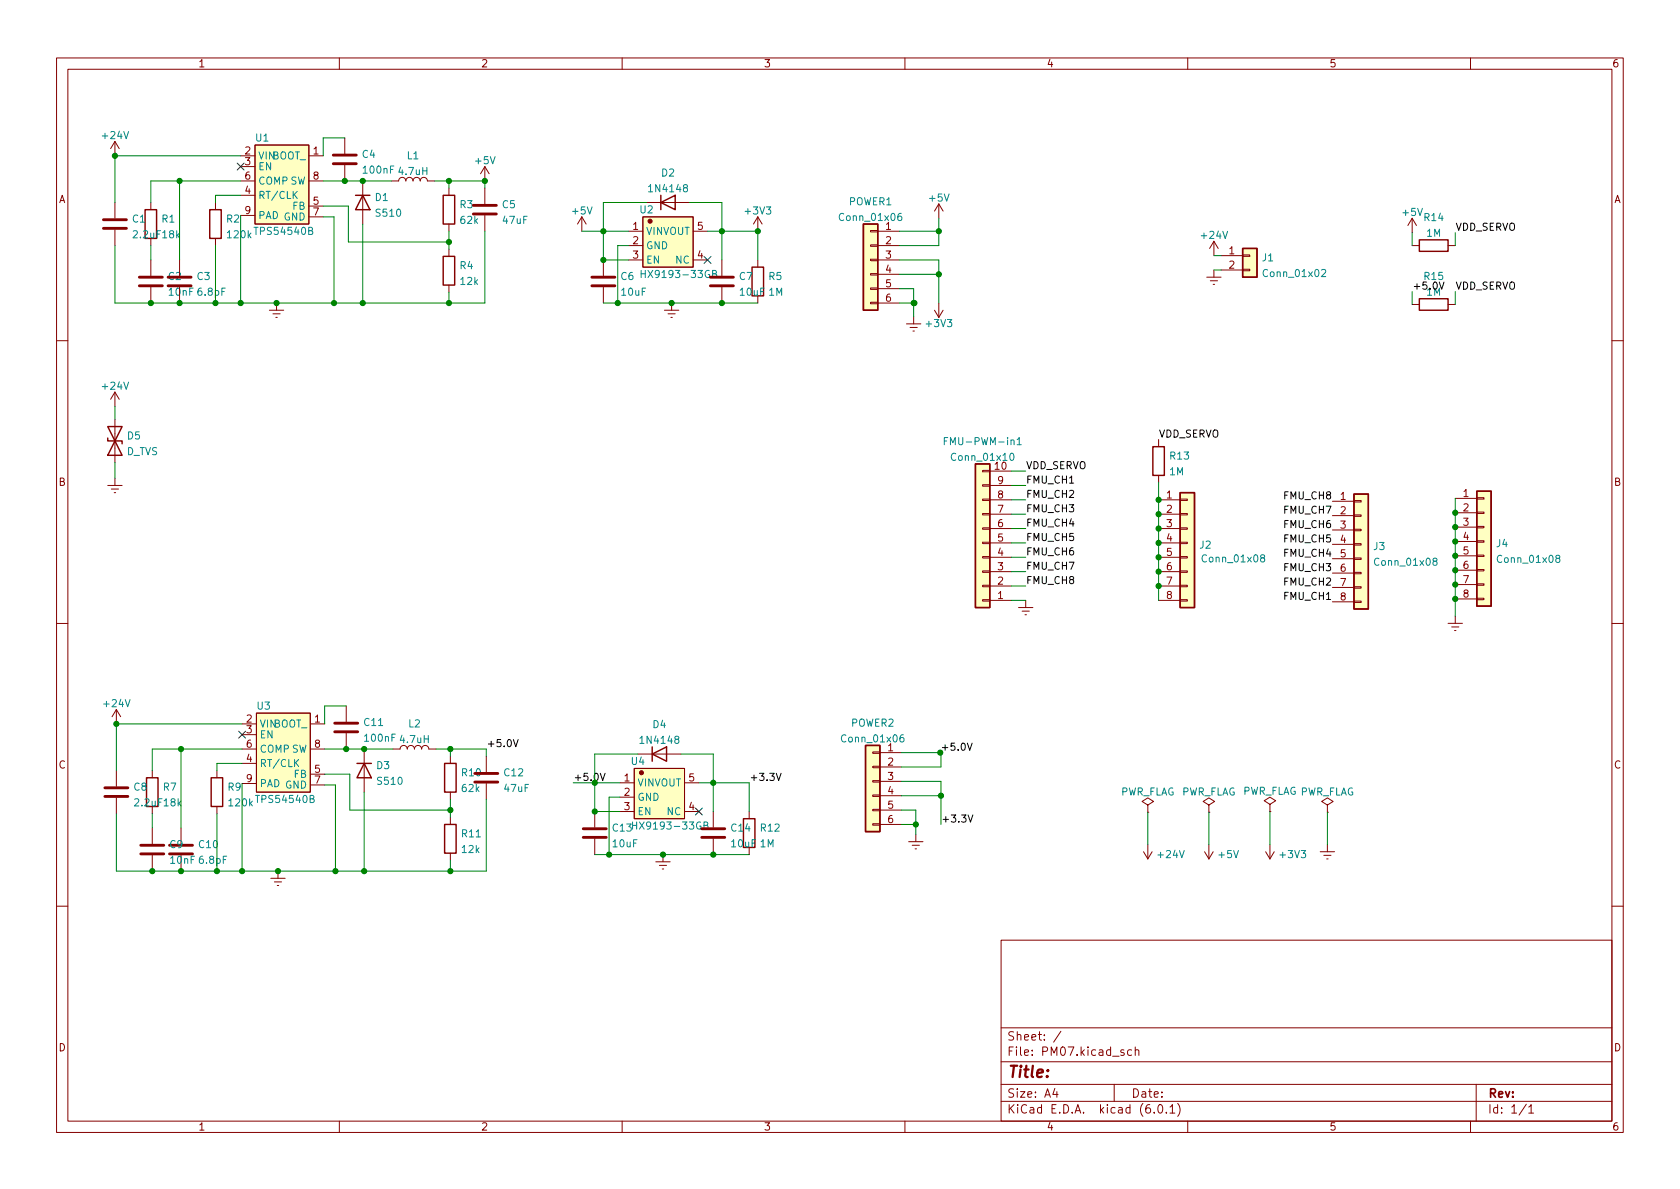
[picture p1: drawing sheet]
<svg xmlns="http://www.w3.org/2000/svg" width="297mm" height="210mm" viewBox="0 0 297 210" stroke-linecap="round" stroke-linejoin="round" font-family="sans-serif">
<g fill="none" stroke="#840000" stroke-width=".18">
<path d="M10 10.2h277v190.1h-277zM12 12.2h273v186.1h-273zM60 10.2v2M110 10.2v2M160 10.2v2M210 10.2v2M260 10.2v2M20.3 25v2.6M20.3 35.8v2.8M20.3 25l-.7 1.3M20.3 25l.8 1.3M26.7 35.8v1.3"/>
<path d="M38.1 35.8v1.3M42.5 32h2.6M42.5 27.6h2.6M42.5 29.5h2.6M42.5 34.5h2.6M42.5 38.1h2.6M45.1 25.6h9.5v14h-9.5zM54.6 32h2.5M54.6 27.6h2.5M54.6 36.4h2.5M54.6 38.3h2.5M61 24.4v2.8"/>
<path d="M61 29.2v2.8M64.1 32v7.6M69.2 32h1.3a.64 .64 0 0 1 .6-.6 .64 .64 0 0 1 .7 .6 .64 .64 0 0 1 .6-.6 .64 .64 0 0 1 .6 .6 .64 .64 0 0 1 .7-.6 .64 .64 0 0 1 .6 .6 .64 .64 0 0 1 .6-.6 .64 .64 0 0 1 .7 .6h1.2M79.4 33.3v1.2M79.4 39.6v1.3M85.7 29.5l-.7 1.2M85.7 29.5v2.5M85.7 33.3v2.8M85.7 38.1v2.8M85.7 29.5l.8 1.2M102.9 38.3l-.8 1.3M102.9 38.3v2.6"/>
<path d="M102.9 38.3l.7 1.3M113.7 38.3h8.9v8.9h-8.9zM114.3 35.8h7.6M134 38.3v2.6M134 38.3l-.8 1.3M134 38.3l.7 1.3M166 36.1l-.8 1.2M166 36.1v2.5M166 36.1l.8 1.2M249.7 38.6l-.8 1.3M249.7 38.6v2.5M249.7 38.6l.7 1.3"/>
<path d="M20.3 40.6v2.8M26.7 42.2v1.2M26.7 46v2.8M26.7 50.8v2.8M31.7 46v2.8M31.7 50.8v2.8M38.1 42.2v1.2M47.6 54.9h2.6M48.3 55.5h1.2M48.8 56.1h.2M48.9 53.6v1.3M79.4 44.1v1.2"/>
<path d="M79.4 50.4v1.3M106.7 46v2.8M106.7 50.8v2.8M111.1 40.9h2.6M111.1 43.4h2.6M111.1 46h2.6M117.5 54.9h2.5M118.1 55.5h1.3M118.6 56.1h.3M118.7 53.6v1.3M122.6 40.9h2.5M122.6 46h2.5"/>
<path d="M127.6 46v2.8M127.6 50.8v2.8M134 46v1.2M134 52.3v1.3M153.9 53.5h1.3v.2h-1.3zM153.9 50.9h1.3v.3h-1.3zM153.9 48.4h1.3v.2h-1.3zM153.9 45.8h1.3v.3h-1.3zM153.9 43.3h1.3v.3h-1.3zM153.9 40.8h1.3v.2h-1.3zM155.2 40.9h3.8M155.2 43.4h3.8"/>
<path d="M155.2 46h3.8M155.2 48.5h3.8M155.2 51h3.8M155.2 53.6h3.8M160.3 57.3h2.5M160.9 57.9h1.3M161.4 58.5h.3M161.5 56v1.3M165.2 54.9l.8 1.2M166 53.6v2.5M166.8 54.9l-.8 1.2M213.4 49h2.5"/>
<path d="M214 49.7h1.3M214.5 50.3h.3M214.6 42.7l-.7 1.2M214.6 42.7v2.5M214.6 47.7v1.3M214.6 42.7l.8 1.2M215.9 45.2h3.8M215.9 47.7h3.8M219.7 47.6h1.3v.3h-1.3zM219.7 45.1h1.3v.2h-1.3zM249.7 53.8h1.3M249.7 43.4h1.3"/>
<path d="M256 53.8h1.3M256 43.4h1.3M10 60.2h2M20.3 69.3v2.6M20.3 74.2v7.6M20.3 69.3l-.7 1.3M20.3 69.3l.8 1.3M204.9 77.7v1.3M285 60.2h2M19 85.8h2.6M19.7 86.5h1.3M20.2 87.1h.2"/>
<path d="M20.3 84.6v1.2M173.7 83.2h1.3v.2h-1.3zM173.7 85.7h1.3v.3h-1.3zM173.7 88.3h1.3v.2h-1.3zM173.7 90.8h1.3v.3h-1.3zM173.7 93.3h1.3v.3h-1.3zM173.7 95.9h1.3v.2h-1.3zM173.7 98.4h1.3v.3h-1.3zM175 85.8h3.8M175 83.3h3.8M175 98.5h3.8M175 96h3.8"/>
<path d="M175 93.5h3.8M175 90.9h3.8M175 88.4h3.8M204.9 98.5h3.8M204.9 96h3.8M204.9 93.5h3.8M204.9 90.9h3.8M204.9 88.4h3.8M204.9 84.1v1.2M208.7 98.4h1.2v.3h-1.2zM208.7 95.9h1.2v.2h-1.2zM208.7 93.3h1.2v.3h-1.2z"/>
<path d="M208.7 90.8h1.2v.3h-1.2zM208.7 88.3h1.2v.2h-1.2zM235.6 88.6h3.8M235.6 91.2h3.8M235.6 93.7h3.8M235.6 96.3h3.8M235.6 98.8h3.8M239.4 98.7h1.3v.2h-1.3zM239.4 96.1h1.3v.3h-1.3zM239.4 93.6h1.3v.2h-1.3zM239.4 91.1h1.3v.2h-1.3zM239.4 88.5h1.3v.3h-1.3z"/>
<path d="M257.3 88.1h3.8M257.3 90.7h3.8M257.3 93.2h3.8M257.3 95.8h3.8M257.3 98.3h3.8M261.1 98.2h1.3v.2h-1.3zM261.1 95.6h1.3v.3h-1.3zM261.1 93.1h1.3v.2h-1.3zM261.1 90.5h1.3v.3h-1.3zM261.1 88h1.3v.3h-1.3zM10 110.2h2M173.7 101h1.3v.2h-1.3z"/>
<path d="M173.7 103.5h1.3v.3h-1.3zM173.7 106h1.3v.3h-1.3zM175 106.2h3.8M175 103.6h3.8M175 101.1h3.8M180.1 107.4h2.5M180.7 108.1h1.3M181.2 108.7h.3M181.4 106.2v1.2M204.9 106.2h3.8M204.9 103.6h3.8M204.9 101.1h3.8"/>
<path d="M208.7 106h1.2v.3h-1.2zM208.7 103.5h1.2v.3h-1.2zM208.7 101h1.2v.2h-1.2zM235.6 101.3h3.8M235.6 103.9h3.8M235.6 106.4h3.8M239.4 106.3h1.3v.2h-1.3zM239.4 103.8h1.3v.2h-1.3zM239.4 101.2h1.3v.3h-1.3zM256 110.2h2.6M256.7 110.9h1.2M257.2 111.5h.2"/>
<path d="M257.3 109v1.2M257.3 100.8h3.8M257.3 103.4h3.8M257.3 105.9h3.8M261.1 105.8h1.3v.2h-1.3zM261.1 103.2h1.3v.3h-1.3zM261.1 100.7h1.3v.3h-1.3zM285 110.2h2M20.6 125.5v2.5M20.6 136.3v2.8M20.6 125.5l-.8 1.2M20.6 125.5l.7 1.2"/>
<path d="M26.9 136.3v1.2M38.4 136.3v1.2M42.8 132.5h2.5M42.8 128h2.5M42.8 129.9h2.5M42.8 135h2.5M42.8 138.6h2.5M45.3 126.1h9.6v14h-9.6zM54.9 132.5h2.5M54.9 128h2.5M54.9 136.9h2.5M54.9 138.8h2.5"/>
<path d="M61.2 124.8v2.8M61.2 129.7v2.8M64.4 132.5v7.6M69.5 132.5h1.2a.64 .64 0 0 1 .7-.7 .64 .64 0 0 1 .6 .7 .64 .64 0 0 1 .6-.7 .64 .64 0 0 1 .7 .7 .64 .64 0 0 1 .6-.7 .64 .64 0 0 1 .6 .7 .64 .64 0 0 1 .7-.7 .64 .64 0 0 1 .6 .7h1.3M79.6 133.7v1.3M86 133.7v2.8M86 138.6v2.7M109.6 138.4h2.5M112.1 135.9h8.9v8.9h-8.9zM112.8 133.3h7.6M121 138.4h2.6M154.3 138h1.3v.3h-1.3z"/>
<path d="M154.3 135.5h1.3v.3h-1.3zM154.3 133h1.3v.2h-1.3zM155.6 133.1h3.8M155.6 135.6h3.8M155.6 138.2h3.8M20.6 141.1v2.8M26.9 142.6v1.3M26.9 146.4v2.8M26.9 151.3v2.7M32 146.4v2.8M32 151.3v2.7M38.4 142.6v1.3"/>
<path d="M47.9 155.3h2.5M48.5 156h1.3M49 156.6h.3M49.1 154v1.3M79.6 140.1v1.2M79.6 144.5v1.3M79.6 150.9v1.2M105.2 143.5v2.8M105.2 148.3v2.8M109.6 141h2.5M109.6 143.5h2.5M116 152.4h2.5"/>
<path d="M116.6 153h1.3M117.1 153.7h.2M117.2 151.1v1.3M121 143.5h2.6M126.1 143.5v2.8M126.1 148.3v2.8M132.5 143.5v1.3M132.5 149.9v1.2M154.3 145.7h1.3v.2h-1.3zM154.3 143.1h1.3v.3h-1.3zM154.3 140.6h1.3v.2h-1.3zM155.6 140.7h3.8"/>
<path d="M155.6 143.3h3.8M155.6 145.8h3.8M160.7 148.8h2.5M161.3 149.5h1.3M161.8 150.1h.3M161.9 147.6v1.2M202.2 150.6l.7 1.3M202.9 142.4l1.1-.7-1.1-.6-1 .6 1 .7v1.2M202.9 143.6h.1M202.9 149.3v2.6M203.7 150.6l-.8 1.3M213 150.6l.7 1.3"/>
<path d="M213.7 142.4l1.1-.7-1.1-.6-1 .6 1 .7v1.2M213.7 143.6h.1M213.7 149.3v2.6M214.5 150.6l-.8 1.3M223.8 150.6l.7 1.3M224.5 142.2l1.1-.6-1.1-.6-1 .6 1 .6v1.3M224.5 143.5h.1M224.5 149.3v2.6M225.3 150.6l-.8 1.3M233.4 150.6h2.6M234.1 151.3h1.2M234.6 151.9h.2"/>
<path d="M234.7 142.4l1-.7-1-.6-1 .6 1 .7v1.2M234.7 143.6h.1M234.7 149.3v1.3M10 160.2h2M177 166.3h108v32h-108zM285 160.2h2M60 198.3v2M110 198.3v2M160 198.3v2M177 194.8h108M177 191.8h108M177 187.8h108"/>
<path d="M177 181.8h108M186.5 192.5l-.4 1h1M186.9 193v1M187.6 182.4l-1.3 1.9M197 191.8v3M198.7 185.7l-.3-.1-.3 .2 .1 .3 .5 .1v.4h-.6M200.1 185.7l-.5-.1-.2 .3v.4l.1 .3h.6M200.7 185.8l.2-.2 .4 .1 .1 .9M200.7 185.1v1.5M204.1 196.7v.1M204.9 195.4l.2-.1a.81 .81 0 0 1 .6 .7 .81 .81 0 0 1-.3 .8h-.2a.81 .81 0 0 1-.6-.6 .81 .81 0 0 1 .3-.8zM206.2 196.7v.1"/>
<path d="M206.9 195.8l.4-.5v1.5M206.9 196.8h.8M208.2 195.1a1.72 1.72 0 0 1 0 2.3M210 198.3v2M260 198.3v2M261 191.8v6.5M269.9 195.3l-1.3 1.9M270.3 195.8l.4-.5v1.5M270.3 196.8h.9"/>
</g>
<g fill="none" stroke="#840000" stroke-width=".25">
<path d="M25.7 37.1h2v5.1h-2zM37.1 37.1h2v5.1h-2zM62.9 34.5h2.5M64.1 34.5l1.3 2.6h-2.5zM78.4 34.5h2v5.1h-2zM116.8 35.8l2.6-1.3v2.6zM116.8 34.5v2.6M152.7 39.6h2.5v15.3h-2.5zM78.4 45.3h2v5.1h-2zM133 47.2h2v5.1h-2zM219.7 43.9h2.5v5.1h-2.5zM251 52.8h5v2.1h-5z"/>
<path d="M251 42.4h5v2h-5zM19 77.5v.5h2.6v.5M19 75.4h2.6l-2.6 5.1h2.6zM203.8 79h2.1v5.1h-2.1zM172.5 82h2.5v25.4h-2.5zM208.7 87.1h2.5v20.3h-2.5zM239.4 87.4h2.5v20.3h-2.5zM261.1 86.9h2.6v20.3h-2.6zM25.9 137.5h2v5.1h-2zM37.3 137.5h2.1v5.1h-2.1zM63.1 135h2.6M64.4 135l1.3 2.5h-2.6z"/>
<path d="M78.6 135h2v5.1h-2zM115.3 133.3l2.6-1.2v2.5zM115.3 132.1v2.5M153 131.8h2.6v15.3h-2.6zM78.6 145.8h2v5.1h-2zM131.4 144.8h2.1v5.1h-2.1z"/>
</g>
<g fill="none" stroke="#840000" stroke-width=".51">
<path d="M18.3 38.9h4.1M58.9 29h4.1M58.9 27.4h4.1M83.7 37.8h4.1M83.7 36.3h4.1M18.3 40.4h4.1M24.6 50.5h4.1M24.6 49h4.1M29.7 50.5h4.1M29.7 49h4.1M104.6 50.5h4.1M104.6 49h4.1"/>
<path d="M125.6 50.5h4.1M125.6 49h4.1M18.5 139.3h4.1M59.2 129.4h4M59.2 127.9h4M83.9 138.3h4.1M83.9 136.8h4.1M18.5 140.8h4.1M24.9 151h4.1M24.9 149.5h4.1M30 151h4M30 149.5h4"/>
<path d="M103.1 148.1h4.1M103.1 146.6h4.1M124.1 148.1h4M124.1 146.6h4"/>
</g>
<g fill="#ffffc2" stroke="#ffffc2" stroke-width=".18">
<path d="M113.7 38.3h8.9v8.9h-8.9z"/>
<path d="M45.1 25.6h9.5v14h-9.5z"/>
<path d="M45.3 126.1h9.6v14h-9.6z"/>
<path d="M112.1 135.9h8.9v8.9h-8.9z"/>
<path d="M172.5 82h2.5v25.4h-2.5z"/>
<path d="M153 131.8h2.6v15.3h-2.6z"/>
<path d="M152.7 39.6h2.5v15.3h-2.5z"/>
<path d="M239.4 87.4h2.5v20.3h-2.5z"/>
<path d="M208.7 87.1h2.5v20.3h-2.5z"/>
<path d="M219.7 43.9h2.5v5.1h-2.5z"/>
<path d="M261.1 86.9h2.6v20.3h-2.6z"/>
</g>
<g fill="#840000" stroke="#840000" stroke-width=".18">
<circle cx="114.9" cy="39.1" r=".36"/>
<circle cx="113.4" cy="136.6" r=".36"/>
</g>
<g fill="none" stroke="#008484" stroke-width=".18">
<path d="M52 34.4l.6 .7M52.6 33.8l-.8 .8M159.3 37.7l-.3 .1a.85 .85 0 0 0 0 1.2l.4-.1 .1-.4-.3-.3h-.2l-.3 .3M113.4 47.8v1.3M113.4 48.4h.7M126 48.4h.5l.2-.2-.1-.3-.6-.1v1.3h.5l.2-.1v-.3l-.3-.3M233.7 47.8l.5-.2 .2 .4-.8 .9h.8M167 78h.4M167.6 77.4h-.6v1.2M179.8 77.7l.4-.3v1.2M179.8 78.6h.8M178.7 80.2l.1-.1a.68 .68 0 0 1 .5 .7 .68 .68 0 0 1-.5 .6 .84 .84 0 0 1-.1-1.2z"/>
<path d="M223.1 98.6l-.2-.2v-.2l.2-.1 .4 .1 .1 .1-.1 .2-.5 .2-.1 .2v.2l.2 .3 .4-.1 .1-.2v-.2l-.2-.3M253.6 99.2l-.2-.2v-.2l.2-.1 .4 .1 .1 .1-.1 .2-.5 .2-.1 .2v.2l.2 .3h.2l.3-.3v-.2l-.3-.3M275.3 98.7l-.2-.2v-.2l.2-.1 .4 .1 .1 .1-.1 .2-.5 .2-.1 .2v.2l.2 .3 .4-.1 .1-.2-.1-.3-.1-.2M52.3 134.8l.5 .8M52.8 134.3l-.7 .7M159.7 129.9l-.3 .1a.85 .85 0 0 0 0 1.2l.4-.1v-.4l-.2-.3h-.2l-.3 .3M124.5 146l.5-.1 .1-.2v-.2l-.6-.2v1.3h.5l.1-.1 .1-.3-.3-.2"/>
</g>
<path d="M254.5 49.9l.4 1.2 .4-1.2M90.8 130.8l.4 1.2 .4-1.2M106.1 136.7l.5 1.3 .4-1.3M137.3 136.7l.4 1.3 .4-1.3M171 131.4l.5 1.3 .4-1.3M171.2 144.1l.4 1.3 .4-1.3" fill="none" stroke="#000" stroke-width=".18"/>
<g fill="none" stroke="#008400" stroke-width=".18">
<path d="M31.7 32v14M42.5 32h-15.8v3.8M42.5 27.6h-22.2v8.2M42.5 38.1v15.5M42.5 34.5h-4.4v1.3M57.1 32h12.1M57.1 36.4h4.5v6.4h17.8M57.1 38.3h2v15.3M61 24.4h-3.9v3.2M64.1 39.6v14M76.8 32h8.9v1.3M79.4 32v1.3"/>
<path d="M114.3 35.8h-7.6v10.2h4.4M121.9 35.8h5.7v10.2M166 38.6v4.8h-7M26.7 43.4v2.6M38.1 43.4v10.2M79.4 40.9v3.2M79.4 51.7v1.9M85.7 40.9v12.7h-65.4v-10.2M102.9 40.9h8.2M106.7 53.6h27.3M111.1 43.4h-1.9v10.2M125.1 40.9h8.9v5.1"/>
<path d="M159 53.6h2.7M159 46h7v7.6M159 40.9h7M159 51h2.5v5M159 48.5h7M214.6 45.2h1.3M214.6 47.7h1.3M249.7 41.1v2.3M249.7 51.6v2.2M257.3 41.1v2.3M257.3 51.6v2.2M20.3 71.9v2.3"/>
<path d="M20.3 81.8v2.8M178.8 93.5h2.6M178.8 96h2.6M178.8 98.5h2.6M178.8 90.9h2.6M178.8 88.4h2.6M178.8 85.8h2.6M178.8 83.3h2.6M204.9 85.3v20.9M257.3 88.1v20.9M178.8 101.1h2.6M178.8 103.6h2.6"/>
<path d="M178.8 106.2h2.6M32 132.5v13.9M42.8 132.5h-15.9v3.8M42.8 138.6v15.4M42.8 135h-4.4v1.3M42.8 128h-22.2v8.3M57.4 132.5h12.1M57.4 136.9h4.4v6.4h17.8M57.4 138.8h1.9v15.2M61.2 124.8h-3.8v3.2M77.1 132.5h8.9v1.2M79.6 132.5v1.2"/>
<path d="M101.3 138.4h8.3M112.8 133.3h-7.6v10.2h4.4M120.4 133.3h5.7v10.2M123.6 138.4h8.9v5.1M159.4 138.2h7v7.6M159.4 133.1h6.8M166.4 133.1v2.5h-7M26.9 143.9v2.5M38.4 143.9v10.1M64.4 140.1v13.9M79.6 141.3v3.2M79.6 152.1v1.9"/>
<path d="M86 141.3v12.7h-65.4v-10.1M105.2 151.1h27.3M109.6 141h-1.9v10.1M159.4 145.8h2.5M159.4 143.3h2.5v4.3M159.4 140.7h7M202.9 143.6v5.7M213.7 143.6v5.7M224.5 143.5v5.8M234.7 143.6v5.7"/>
</g>
<path d="M41.9 28.8l1.3 1.3M43.2 28.8l-1.3 1.3M124.5 45.4l1.2 1.2M125.7 45.4l-1.2 1.2M42.2 129.3l1.2 1.2M43.4 129.3l-1.2 1.2M123 142.9l1.2 1.2M124.2 142.9l-1.2 1.2" fill="none" stroke="#000084" stroke-width=".18"/>
<g fill="#008400" stroke="#008400" stroke-width=".18">
<circle cx="48.9" cy="53.6" r=".46"/>
<circle cx="31.7" cy="53.6" r=".46"/>
<circle cx="26.7" cy="53.6" r=".46"/>
<circle cx="20.3" cy="27.6" r=".46"/>
<circle cx="31.7" cy="32" r=".46"/>
<circle cx="42.5" cy="53.6" r=".46"/>
<circle cx="59.1" cy="53.6" r=".46"/>
<circle cx="38.1" cy="53.6" r=".46"/>
<circle cx="61" cy="32" r=".46"/>
<circle cx="20.6" cy="128" r=".46"/>
<circle cx="32" cy="154" r=".46"/>
<circle cx="38.4" cy="154" r=".46"/>
<circle cx="26.9" cy="154" r=".46"/>
<circle cx="32" cy="132.5" r=".46"/>
<circle cx="79.6" cy="154" r=".46"/>
<circle cx="107.7" cy="151.1" r=".46"/>
<circle cx="105.2" cy="143.5" r=".46"/>
<circle cx="126.1" cy="151.1" r=".46"/>
<circle cx="105.2" cy="138.4" r=".46"/>
<circle cx="79.6" cy="132.5" r=".46"/>
<circle cx="79.6" cy="143.3" r=".46"/>
<circle cx="79.4" cy="53.6" r=".46"/>
<circle cx="79.4" cy="42.8" r=".46"/>
<circle cx="79.4" cy="32" r=".46"/>
<circle cx="85.7" cy="32" r=".46"/>
<circle cx="64.1" cy="53.6" r=".46"/>
<circle cx="64.1" cy="32" r=".46"/>
<circle cx="49.1" cy="154" r=".46"/>
<circle cx="42.8" cy="154" r=".46"/>
<circle cx="64.4" cy="132.5" r=".46"/>
<circle cx="61.2" cy="132.5" r=".46"/>
<circle cx="64.4" cy="154" r=".46"/>
<circle cx="59.3" cy="154" r=".46"/>
<circle cx="161.9" cy="145.8" r=".46"/>
<circle cx="126.1" cy="138.4" r=".46"/>
<circle cx="117.2" cy="151.1" r=".46"/>
<circle cx="166" cy="40.9" r=".46"/>
<circle cx="166" cy="48.5" r=".46"/>
<circle cx="161.5" cy="53.6" r=".46"/>
<circle cx="161.7" cy="53.6" r=".46"/>
<circle cx="166.2" cy="133.1" r=".46"/>
<circle cx="166.4" cy="140.7" r=".46"/>
<circle cx="257.3" cy="103.4" r=".46"/>
<circle cx="257.3" cy="100.8" r=".46"/>
<circle cx="257.3" cy="98.3" r=".46"/>
<circle cx="204.9" cy="103.6" r=".46"/>
<circle cx="204.9" cy="101.1" r=".46"/>
<circle cx="257.3" cy="105.9" r=".46"/>
<circle cx="109.2" cy="53.6" r=".46"/>
<circle cx="118.7" cy="53.6" r=".46"/>
<circle cx="127.6" cy="40.9" r=".46"/>
<circle cx="127.6" cy="53.6" r=".46"/>
<circle cx="106.7" cy="40.9" r=".46"/>
<circle cx="106.7" cy="46" r=".46"/>
<circle cx="134" cy="40.9" r=".46"/>
<circle cx="204.9" cy="93.5" r=".46"/>
<circle cx="204.9" cy="96" r=".46"/>
<circle cx="204.9" cy="98.5" r=".46"/>
<circle cx="257.3" cy="95.8" r=".46"/>
<circle cx="257.3" cy="90.7" r=".46"/>
<circle cx="257.3" cy="93.2" r=".46"/>
<circle cx="204.9" cy="88.4" r=".46"/>
<circle cx="204.9" cy="90.9" r=".46"/>
</g>
<text font-size="2.8" fill="#840000" x="178" y="190.6">Title:</text>
<g font-size="2.1" fill="#840000">
<text x="178" y="184">Sheet: /</text>
<text x="178" y="186.7">File: PM07.kicad_sch</text>
<text x="178" y="196.9">KiCad E.D.A. kicad (6.0.1)</text>
<text x="178" y="194.1">Size: A4</text>
<text x="200" y="194.1">Date:</text>
<text x="263" y="194.1">Rev:</text>
<text x="263" y="196.9">Id: 1/1</text>
</g>
<g font-size="1.8" fill="#840000">
<text x="35" y="11.9">1</text>
<text x="85" y="11.9">2</text>
<text x="135" y="11.9">3</text>
<text x="185" y="11.9">4</text>
<text x="235" y="11.9">5</text>
<text x="285" y="11.9">6</text>
<text x="43.3" y="27.3">2</text>
<text x="43.3" y="29.2">3</text>
<text x="55.4" y="27.3">1</text>
<text x="10.3" y="35.9">A</text>
<text x="43.3" y="34.3">4</text>
<text x="43.3" y="31.7">6</text>
<text x="55.4" y="31.7">8</text>
<text x="285.3" y="35.9">A</text>
<text x="43.3" y="37.8">9</text>
<text x="55.4" y="36.2">5</text>
<text x="55.4" y="38.1">7</text>
<text x="111.9" y="40.6">1</text>
<text x="123.3" y="40.6">5</text>
<text x="156.6" y="40.6">1</text>
<text x="111.9" y="43.2">2</text>
<text x="111.9" y="45.7">3</text>
<text x="123.3" y="45.7">4</text>
<text x="156.6" y="43.2">2</text>
<text x="156.6" y="45.7">3</text>
<text x="217.3" y="45">1</text>
<text x="217.3" y="47.5">2</text>
<text x="156.6" y="48.3">4</text>
<text x="156.6" y="50.8">5</text>
<text x="156.6" y="53.3">6</text>
<text x="10.3" y="85.9">B</text>
<text x="176.4" y="88.1">8</text>
<text x="176.4" y="85.6">9</text>
<text x="206.3" y="88.1">1</text>
<text x="237" y="88.4">1</text>
<text x="258.7" y="87.9">1</text>
<text x="285.3" y="85.9">B</text>
<text x="176.4" y="95.8">5</text>
<text x="176.4" y="93.2">6</text>
<text x="176.4" y="90.7">7</text>
<text x="206.3" y="90.7">2</text>
<text x="206.3" y="93.2">3</text>
<text x="206.3" y="95.8">4</text>
<text x="237" y="90.9">2</text>
<text x="237" y="93.5">3</text>
<text x="258.7" y="90.4">2</text>
<text x="258.7" y="93">3</text>
<text x="258.7" y="95.5">4</text>
<text x="176.4" y="100.8">3</text>
<text x="176.4" y="98.3">4</text>
<text x="206.3" y="98.3">5</text>
<text x="206.3" y="100.8">6</text>
<text x="237" y="96">4</text>
<text x="237" y="98.5">5</text>
<text x="237" y="101.1">6</text>
<text x="258.7" y="98">5</text>
<text x="258.7" y="100.6">6</text>
<text x="176.4" y="105.9">1</text>
<text x="176.4" y="103.4">2</text>
<text x="206.3" y="103.4">7</text>
<text x="206.3" y="105.9">8</text>
<text x="237" y="103.6">7</text>
<text x="237" y="106.2">8</text>
<text x="258.7" y="103.1">7</text>
<text x="258.7" y="105.7">8</text>
<text x="43.6" y="127.8">2</text>
<text x="43.6" y="129.7">3</text>
<text x="55.6" y="127.8">1</text>
<text x="10.3" y="135.9">C</text>
<text x="43.6" y="134.7">4</text>
<text x="43.6" y="132.2">6</text>
<text x="55.6" y="136.6">5</text>
<text x="55.6" y="132.2">8</text>
<text x="157" y="132.8">1</text>
<text x="157" y="135.4">2</text>
<text x="157" y="137.9">3</text>
<text x="285.3" y="135.9">C</text>
<text x="43.6" y="138.3">9</text>
<text x="55.6" y="138.6">7</text>
<text x="110.4" y="138.2">1</text>
<text x="110.4" y="140.7">2</text>
<text x="110.4" y="143.3">3</text>
<text x="121.8" y="143.3">4</text>
<text x="121.8" y="138.2">5</text>
<text x="157" y="140.5">4</text>
<text x="157" y="143">5</text>
<text x="157" y="145.5">6</text>
<text x="10.3" y="185.9">D</text>
<text x="285.3" y="185.9">D</text>
<text x="35" y="199.9">1</text>
<text x="85" y="199.9">2</text>
<text x="135" y="199.9">3</text>
<text x="185" y="199.9">4</text>
<text x="235" y="199.9">5</text>
<text x="285" y="199.9">6</text>
</g>
<g font-size="1.8" fill="#008484">
<text x="18.2" y="24.6">+24V</text>
<text x="45.2" y="25">U1</text>
<text x="45.6" y="28.2">VINBOOT_</text>
<text x="64.1" y="27.9">C4</text>
<text x="72" y="28.2">L1</text>
<text x="84.1" y="29">+5V</text>
<text x="45.6" y="30.1">EN</text>
<text x="45.6" y="35.2">RT/CLK</text>
<text x="45.6" y="32.6">COMP SW</text>
<text x="64.3" y="30.7">100nF</text>
<text x="66.4" y="35.5">D1</text>
<text x="70.6" y="30.9">4.7uH</text>
<text x="115" y="34">1N4148</text>
<text x="117" y="31.2">D2</text>
<text x="164.4" y="35.6">+5V</text>
<text x="23.4" y="39.3">C1</text>
<text x="28.6" y="39.3">R1</text>
<text x="40.1" y="39.3">R2</text>
<text x="45.3" y="41.5">TPS54540B</text>
<text x="45.6" y="38.7">PAD GND</text>
<text x="51.7" y="37.1">FB</text>
<text x="66.6" y="38.3">S510</text>
<text x="81.3" y="36.8">R3</text>
<text x="81.5" y="39.6">62k</text>
<text x="88.8" y="36.8">C5</text>
<text x="89" y="39.6">47uF</text>
<text x="101.3" y="37.9">+5V</text>
<text x="113.2" y="37.7">U2</text>
<text x="114.2" y="41.5">VINVOUT</text>
<text x="131.9" y="37.9">+3V3</text>
<text x="148.7" y="39.1">Conn_01x06</text>
<text x="150.1" y="36.3">POWER1</text>
<text x="248.1" y="38.2">+5V</text>
<text x="251.9" y="39.1">R14</text>
<text x="252.3" y="41.9">1M</text>
<text x="23.6" y="42.1">2.2uF</text>
<text x="28.8" y="42.1">18k</text>
<text x="40.3" y="42.1">120k</text>
<text x="81.3" y="47.6">R4</text>
<text x="114.2" y="44.1">GND</text>
<text x="114.2" y="46.6">EN</text>
<text x="119.5" y="46.6">NC</text>
<text x="212.5" y="42.2">+24V</text>
<text x="223.2" y="46.2">J1</text>
<text x="29.8" y="49.5">C2</text>
<text x="29.9" y="52.3">10nF 6.8pF</text>
<text x="34.9" y="49.5">C3</text>
<text x="81.5" y="50.4">12k</text>
<text x="109.8" y="49.5">C6</text>
<text x="109.9" y="52.3">10uF</text>
<text x="114.2" y="49.1">HX9193-33GB</text>
<text x="130.7" y="49.5">C7</text>
<text x="130.9" y="52.3">10uF</text>
<text x="135.9" y="52.3">1M</text>
<text x="136" y="49.5">R5</text>
<text x="223.7" y="49">Conn_01x02</text>
<text x="251.9" y="49.5">R15</text>
<text x="163.9" y="57.8">+3V3</text>
<text x="18.2" y="68.9">+24V</text>
<text x="22.5" y="77.7">D5</text>
<text x="22.3" y="80.5">D_TVS</text>
<text x="167.8" y="78.7">FMU-PWM-in1</text>
<text x="168.5" y="81.5">Conn_01x10</text>
<text x="175.9" y="83.1">10</text>
<text x="206.9" y="81.3">R13</text>
<text x="206.8" y="84">1M</text>
<text x="212.1" y="97">J2</text>
<text x="212.9" y="99.4">Conn_01x08</text>
<text x="242.9" y="97.3">J3</text>
<text x="243.3" y="100">Conn_01x08</text>
<text x="264.6" y="96.7">J4</text>
<text x="265.1" y="99.5">Conn_01x08</text>
<text x="18.5" y="125">+24V</text>
<text x="45.5" y="125.5">U3</text>
<text x="45.8" y="128.6">VINBOOT_</text>
<text x="45.8" y="130.6">EN</text>
<text x="64.4" y="128.4">C11</text>
<text x="64.6" y="131.1">100nF</text>
<text x="70.9" y="131.4">4.7uH</text>
<text x="72.2" y="128.6">L2</text>
<text x="113.5" y="131.5">1N4148</text>
<text x="115.5" y="128.7">D4</text>
<text x="149.1" y="131.3">Conn_01x06</text>
<text x="150.5" y="128.5">POWER2</text>
<text x="45.8" y="135.6">RT/CLK</text>
<text x="45.8" y="133.1">COMP SW</text>
<text x="52" y="137.5">FB</text>
<text x="66.6" y="136">D3</text>
<text x="81.7" y="137.3">R10</text>
<text x="89.2" y="137.3">C12</text>
<text x="111.6" y="135.2">U4</text>
<text x="23.7" y="139.8">C8</text>
<text x="23.9" y="142.6">2.2uF</text>
<text x="28.9" y="139.8">R7</text>
<text x="29" y="142.6">18k</text>
<text x="40.3" y="139.8">R9</text>
<text x="40.6" y="142.6">120k</text>
<text x="45.6" y="142">TPS54540B</text>
<text x="45.8" y="139.2">PAD GND</text>
<text x="66.9" y="138.8">S510</text>
<text x="81.7" y="140">62k</text>
<text x="89.2" y="140">47uF</text>
<text x="112.6" y="139.1">VINVOUT</text>
<text x="112.6" y="141.6">GND</text>
<text x="198" y="140.7">PWR_FLAG PWR_FLAG PWR_FLAG PWR_FLAG</text>
<text x="30" y="150">C9</text>
<text x="35.2" y="150">C10</text>
<text x="81.7" y="148.1">R11</text>
<text x="108.4" y="147">C13 HX9193-33GB</text>
<text x="108.4" y="149.8">10uF</text>
<text x="112.6" y="144.1">EN</text>
<text x="118" y="144.1">NC</text>
<text x="129.3" y="147">C14</text>
<text x="129.4" y="149.8">10uF</text>
<text x="134.4" y="149.8">1M</text>
<text x="134.5" y="147">R12</text>
<text x="30.2" y="152.7">10nF 6.8pF</text>
<text x="81.7" y="150.8">12k</text>
<text x="204.9" y="151.7">+24V</text>
<text x="215.6" y="151.7">+5V</text>
<text x="226.5" y="151.7">+3V3</text>
</g>
<g font-size="1.8">
<text x="257.3" y="40.8">VDD_SERVO</text>
<text x="249.7" y="51.2">+5.0V</text>
<text x="252.3" y="52.3">1M</text>
<text x="257.3" y="51.2">VDD_SERVO</text>
<text x="204.9" y="77.4">VDD_SERVO</text>
<text x="181.4" y="83">VDD_SERVO</text>
<text x="181.4" y="85.5">FMU_CH1</text>
<text x="181.4" y="88">FMU_CH2</text>
<text x="227.2" y="88.3">FMU_CH8</text>
<text x="181.4" y="90.6">FMU_CH3</text>
<text x="181.4" y="93.1">FMU_CH4</text>
<text x="181.4" y="95.7">FMU_CH5</text>
<text x="227.2" y="93.4">FMU_CH6</text>
<text x="227.2" y="95.9">FMU_CH5</text>
<text x="227.2" y="90.8">FMU_CH7</text>
<text x="181.4" y="100.7">FMU_CH7</text>
<text x="181.4" y="98.2">FMU_CH6</text>
<text x="227.2" y="101">FMU_CH3</text>
<text x="227.2" y="98.5">FMU_CH4</text>
<text x="181.4" y="103.3">FMU_CH8</text>
<text x="227.2" y="106.1">FMU_CH1</text>
<text x="227.2" y="103.5">FMU_CH2</text>
<text x="86" y="132.1">+5.0V</text>
<text x="101.3" y="138.1">+5.0V</text>
<text x="132.5" y="138.1">+3.3V</text>
<text x="166.4" y="145.4">+3.3V</text>
</g>
<text font-size="1.8" fill="#008400" x="166.2" y="132.7">+5.0V</text>
</svg>
